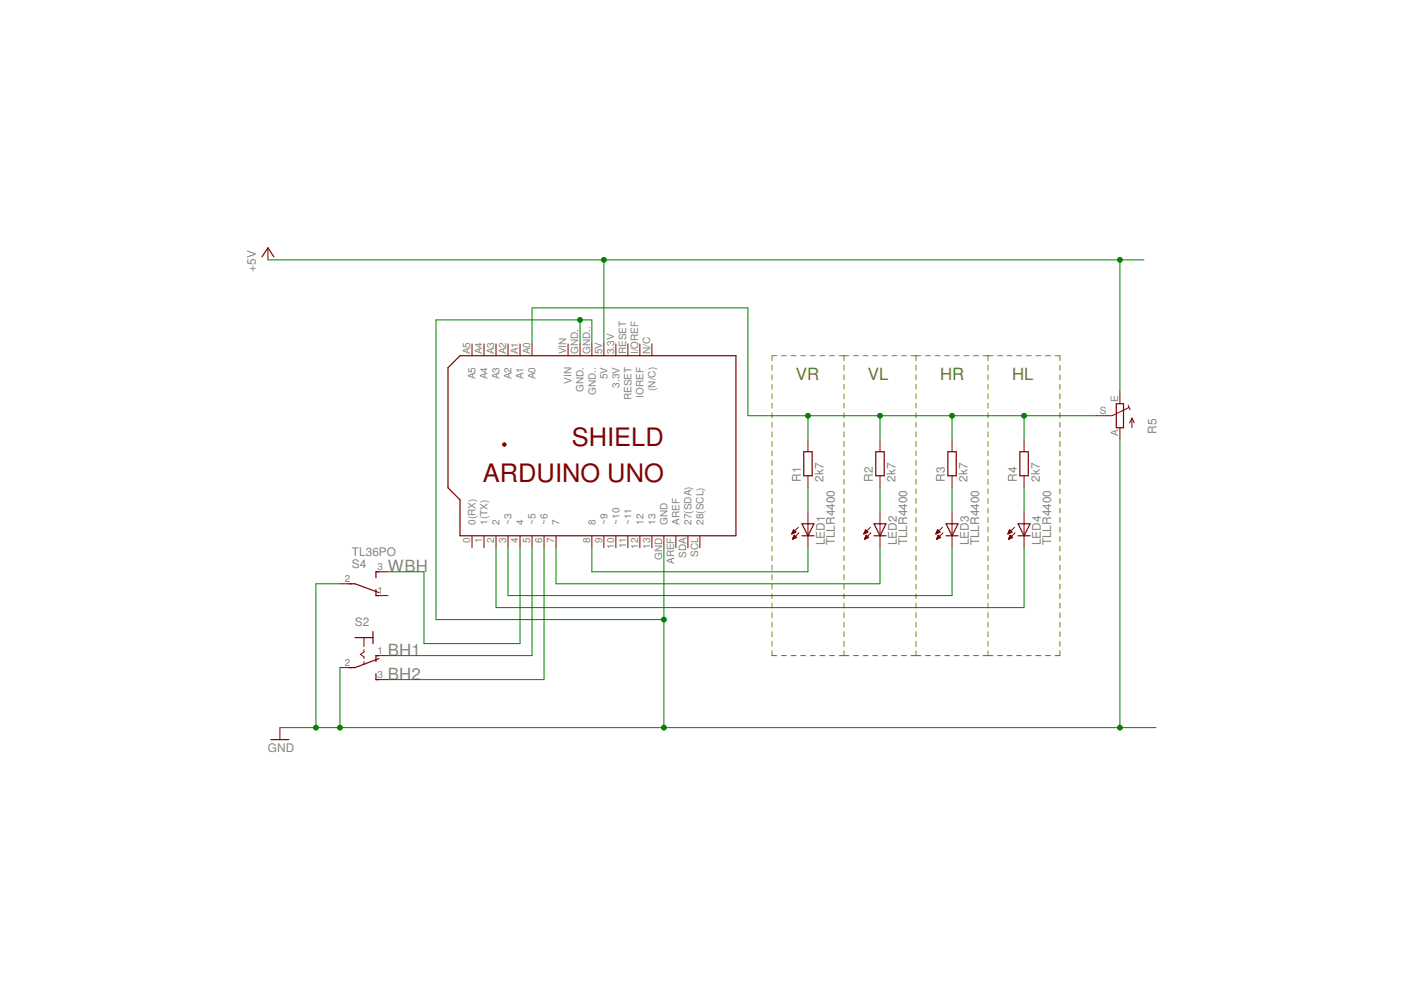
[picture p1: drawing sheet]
<svg xmlns="http://www.w3.org/2000/svg" width="297mm" height="210mm" viewBox="0 0 297 210" stroke-linecap="round" stroke-linejoin="round" font-family="sans-serif">
<g fill="none" stroke="#808000" stroke-width=".21">
<path d="M163.3 77.3v1M163.3 79.3v1M164.3 75.3h-1v1M165.4 75.3h1M167.4 75.3h1M169.4 75.3h1M171.4 75.3h1.1M173.5 75.3h1M175.5 75.3h1M177.5 75.3h2.1M178.6 75.3v1M178.6 77.3v1"/>
<path d="M178.6 79.3v1M180.6 75.3h1M182.6 75.3h1M184.7 75.3h1M186.7 75.3h1M188.7 75.3h1M190.8 75.3h1M192.7 75.3h2.1M193.8 75.3v1M193.8 77.3v1M193.8 79.3v1M195.8 75.3h1"/>
<path d="M197.9 75.3h1M199.9 75.3h1M201.9 75.3h1M203.9 75.3h1.1M205.9 75.3h1.1M208 75.3h2.1M209 75.3v1M209 77.3v1M209 79.3v1M211.1 75.3h1M213.1 75.3h1M215.1 75.3h1.1"/>
<path d="M217.1 75.3h1.1M219.2 75.3h1M221.2 75.3h1M223.2 75.3h1v1M224.2 77.3v1M224.2 79.3v1M163.3 81.3v1M163.3 83.4v1M163.3 85.3v1.1M163.3 87.4v1M163.3 89.4v1M163.3 91.4v1"/>
<path d="M163.3 93.4v1M163.3 95.4v1M163.3 97.5v1M163.3 99.4v1.1M178.6 81.3v1M178.6 83.4v1M178.6 85.3v1.1M178.6 87.4v1M178.6 89.4v1M178.6 91.4v1M178.6 93.4v1M178.6 95.4v1"/>
<path d="M178.6 97.5v1M178.6 99.4v1.1M193.8 81.3v1M193.8 83.4v1M193.8 85.3v1.1M193.8 87.4v1M193.8 89.4v1M193.8 91.4v1M193.8 93.4v1M193.8 95.4v1M193.8 97.5v1M193.8 99.4v1.1"/>
<path d="M209 81.3v1M209 83.4v1M209 85.3v1.1M209 87.4v1M209 89.4v1M209 91.4v1M209 93.4v1M209 95.4v1M209 97.5v1M209 99.4v1.1M224.2 81.3v1M224.2 83.4v1"/>
<path d="M224.2 85.3v1.1M224.2 87.4v1M224.2 89.4v1M224.2 91.4v1M224.2 93.4v1M224.2 95.4v1M224.2 97.5v1M224.2 99.4v1.1M163.3 101.5v1M163.3 103.5v1M163.3 105.5v1M163.3 107.5v1"/>
<path d="M163.3 109.5v1M163.3 111.5v1.1M163.3 113.5v1.1M163.3 115.6v1M163.3 117.6v1M163.3 119.6v1M178.6 101.5v1M178.6 103.5v1M178.6 105.5v1M178.6 107.5v1M178.6 109.5v1M178.6 111.5v1.1"/>
<path d="M178.6 113.5v1.1M178.6 115.6v1M178.6 117.6v1M178.6 119.6v1M193.8 101.5v1M193.8 103.5v1M193.8 105.5v1M193.8 107.5v1M193.8 109.5v1M193.8 111.5v1.1M193.8 113.5v1.1M193.8 115.6v1"/>
<path d="M193.8 117.6v1M193.8 119.6v1M209 101.5v1M209 103.5v1M209 105.5v1M209 107.5v1M209 109.5v1M209 111.5v1.1M209 113.5v1.1M209 115.6v1M209 117.6v1M209 119.6v1"/>
<path d="M224.2 101.5v1M224.2 103.5v1M224.2 105.5v1M224.2 107.5v1M224.2 109.5v1M224.2 111.5v1.1M224.2 113.5v1.1M224.2 115.6v1M224.2 117.6v1M224.2 119.6v1M163.3 137.7v1h1M163.3 121.6v1"/>
<path d="M163.3 123.6v1M163.3 125.6v1.1M163.3 127.6v1.1M163.3 129.7v1M163.3 131.7v1M163.3 133.7v1M163.3 135.7v1M165.4 138.7h1M167.4 138.7h1M169.4 138.7h1M171.4 138.7h1.1M173.5 138.7h1"/>
<path d="M175.5 138.7h1M177.5 138.7h2.1M178.6 121.6v1M178.6 123.6v1M178.6 125.6v1.1M178.6 127.6v1.1M178.6 129.7v1M178.6 131.7v1M178.6 133.7v1M178.6 135.7v1M178.6 137.7v1M180.6 138.7h1"/>
<path d="M182.6 138.7h1M184.7 138.7h1M186.7 138.7h1M188.7 138.7h1M190.8 138.7h1M192.7 138.7h2.1M193.8 121.6v1M193.8 123.6v1M193.8 125.6v1.1M193.8 127.6v1.1M193.8 129.7v1M193.8 131.7v1"/>
<path d="M193.8 133.7v1M193.8 135.7v1M193.8 137.7v1M195.8 138.7h1M197.9 138.7h1M199.9 138.7h1M201.9 138.7h1M203.9 138.7h1.1M205.9 138.7h1.1M208 138.7h2.1M209 121.6v1M209 123.6v1"/>
<path d="M209 125.6v1.1M209 127.6v1.1M209 129.7v1M209 131.7v1M209 133.7v1M209 135.7v1M209 137.7v1M211.1 138.7h1M213.1 138.7h1M215.1 138.7h1.1M217.1 138.7h1.1M219.2 138.7h1"/>
<path d="M221.2 138.7h1M224.2 121.6v1M224.2 123.6v1M224.2 125.6v1.1M224.2 127.6v1.1M224.2 129.7v1M224.2 131.7v1M224.2 133.7v1M224.2 135.7v1M224.2 137.7v1h-1"/>
</g>
<path d="M55.4 54.4l1.3-1.9 1.3 1.9M236.2 85.4h1.5v5.1h-1.5zM73.8 123.5h1.3l5.1 1.9M75.1 134.9h3.8M78.9 133.6v2.6M79.5 124.8v1.2h.7M80.2 121h-.7v1.3M80.2 138.7h-.7v1.3M80.2 139.4l-5.1 1.9h-1.3M57.3 156.5h3.8M79.5 142.5v1.3h.7" fill="none" stroke="#800000" stroke-width=".25"/>
<g fill="none" stroke="#800000" stroke-width=".21">
<path d="M56.7 52.5v2.5M236.9 82.9v2.5M236.9 90.5v2.5M238.7 85.7l.4 1M238.8 86.2l-3.5 1.8h-3.4M239.5 88.5v2M239.5 88.5l.5 1M239.5 88.5l-.5 1M71.9 123.5h2.6M77 134.9v1.9M77 137.5v.5l-.8 .5 .8 .5v.4M77 140v.6"/>
<path d="M79.5 121h2.6M79.5 126h2.6M79.5 138.7h2.6M59.2 154v2.5M71.9 141.3h2.6M79.5 143.8h2.6"/>
</g>
<path d="M106.4 93.8l.3-.1 .3 .1 .1 .3-.1 .2-.3 .1-.3-.1-.1-.2 .4-.2 .1 .2-.1 .1-.4-.1z" fill-rule="evenodd" fill="#800000"/>
<g fill="none" stroke="#800000" stroke-width=".21">
<path d="M99.9 72.8v2.5M102.4 72.8v2.5M104.9 72.8v2.5M107.5 72.8v2.5M110 72.8v2.5M112.6 72.8v2.5M120.2 72.8v2.5M122.7 72.8v2.5M125.2 72.8v2.5M127.8 72.8v2.5M130.3 72.8v2.5M132.8 72.8v2.5"/>
<path d="M135.4 72.8v2.5M137.9 72.8v2.5M106.4 93.8l.3-.1 .3 .1 .1 .3-.1 .2-.3 .1-.3-.1-.1-.2 .4-.2 .1 .2-.1 .1-.4-.1zM170.9 93v2.6M186.2 93v2.6M201.4 93v2.6M216.7 93v2.6M99.9 113.4v2.5M102.4 113.4v2.5M104.9 113.4v2.5M107.5 113.4v2.5M110 113.4v2.5"/>
<path d="M112.6 113.4v2.5M115.1 113.4v2.5M117.6 113.4v2.5M125.2 113.4v2.5M127.8 113.4v2.5M130.3 113.4v2.5M132.8 113.4v2.5M135.4 113.4v2.5M137.9 113.4v2.5M140.5 113.4v2.5M143 113.4v2.5M145.5 113.4v2.5"/>
<path d="M148.1 113.4v2.5M167.6 112.9h.1M167.6 112.8h.2M167.6 112.7h.5M167.6 112.6h.7M167.6 114.1h.1M167.7 112.6h.7M167.7 114h.2M167.7 112.5h.6M167.7 113.9h.4M167.8 112.4h.4M167.8 113.8h.6"/>
<path d="M167.8 112.3h.3M167.8 113.7h.7M167.8 112.2h.2M167.8 113.6h.6M167.9 112.1l.5 .5-.9 .4zM167.9 112.1h.1M167.9 113.5h.4M167.9 113.5h.3M168 113.4h.1M168 113.2l.5 .5-.9 .4zM168 113.3h.1M168.9 111.6l-1.4 1.4"/>
<path d="M169 112.7l-1.4 1.4M170.9 100.7v2.5M170.9 108.3v7.6M182.7 112.9h.2M182.8 112.8h.3M182.8 112.7h.5M182.9 112.6h.6M182.9 114.1h.1M182.9 112.6h.7M182.9 114h.3M183 112.5h.5M183 113.9h.4"/>
<path d="M183 112.4h.4M183 113.8h.6M183 112.3h.3M183 113.7h.8M183.1 112.2h.2M183.1 113.6h.5M183.1 112.1h.1M183.1 113.5h.5M183.1 112.1l.5 .5-.9 .4zM183.2 113.5h.3M183.2 113.4h.2M183.2 113.3h.1"/>
<path d="M183.3 113.2l.5 .5-.9 .4zM184.1 111.6l-1.4 1.4M184.3 112.7l-1.4 1.4M186.2 100.7v2.5M186.2 108.3v7.6M198 112.9h.1M198 112.8h.3M198.1 112.7h.4M198.1 112.6h.6M198.1 114.1h.1M198.2 112.6h.6M198.2 114h.2"/>
<path d="M198.2 112.5h.6M198.2 113.9h.4M198.2 112.4h.5M198.2 113.8h.6M198.3 112.3h.3M198.3 112.2h.2M198.3 113.7h.7M198.3 112.1h.1M198.3 113.6h.6M198.4 113.5h.4M198.4 113.5h.3M198.4 112.1l.5 .5-.9 .4z"/>
<path d="M198.4 113.4h.2M198.5 113.3h.1M198.5 113.2l.5 .5-.9 .4zM199.4 111.6l-1.4 1.4M199.5 112.7l-1.4 1.4M201.4 100.7v2.5M201.4 108.3v7.6M213.2 112.9h.1M213.3 112.8h.2M213.3 112.7h.4M213.4 112.6h.5M213.4 114.1h.1"/>
<path d="M213.4 112.6h.7M213.4 114h.3M213.4 112.5h.6M213.4 112.4h.5M213.4 113.9h.5M213.5 112.3h.3M213.5 113.8h.5M213.5 112.2h.2M213.5 113.7h.7M213.5 113.6h.6M213.6 112.1h.1M213.6 113.5h.4"/>
<path d="M213.6 113.5h.3M213.6 112.1l.5 .5-.9 .4zM213.7 113.4h.2M213.7 113.3h.1M213.7 113.2l.5 .5-.8 .4zM214.6 111.6l-1.4 1.4M214.8 112.7l-1.4 1.4M216.7 100.7v2.5M216.7 108.3v7.6"/>
</g>
<g fill="none" stroke="#800000" stroke-width=".25">
<path d="M94.8 77.8l2.5-2.5h58.4v38.1h-58.4v-7.7l-2.5-2.5zM170 95.6h1.8v5.1h-1.8zM185.3 95.6h1.8v5.1h-1.8zM200.5 95.6h1.8v5.1h-1.8zM215.8 95.6h1.7v5.1h-1.7zM169.7 113.4h2.5M169.7 110.8h2.5l-1.3 2.6zM184.9 113.4h2.5M184.9 110.8h2.5l-1.2 2.6zM200.1 113.4h2.6M200.1 110.8h2.6l-1.3 2.6zM215.4 113.4h2.5"/>
<path d="M215.4 110.8h2.5l-1.2 2.6z"/>
</g>
<path d="M56.7 55h185.3M127.8 55v17.8" fill="none" stroke="#008000" stroke-width=".21"/>
<circle cx="127.8" cy="55" r=".51" fill="#008000"/>
<g fill="none" stroke="#008000" stroke-width=".21">
<path d="M236.9 55v27.9"/>
<circle cx="127.8" cy="55" r=".51"/>
</g>
<circle cx="236.9" cy="55" r=".51" fill="#008000"/>
<g fill="none" stroke="#008000" stroke-width=".21">
<path d="M236.9 93v61M59.2 154h185.4"/>
<circle cx="236.9" cy="55" r=".51"/>
</g>
<circle cx="236.9" cy="154" r=".51" fill="#008000"/>
<g fill="none" stroke="#008000" stroke-width=".21">
<path d="M71.9 141.3v12.7"/>
<circle cx="236.9" cy="154" r=".51"/>
</g>
<circle cx="71.9" cy="154" r=".51" fill="#008000"/>
<g fill="none" stroke="#008000" stroke-width=".21">
<path d="M71.9 123.5h-5.1v30.5"/>
<circle cx="71.9" cy="154" r=".51"/>
</g>
<circle cx="66.8" cy="154" r=".51" fill="#008000"/>
<g fill="none" stroke="#008000" stroke-width=".21">
<path d="M122.7 72.8v-5.1h-30.5v63.4h48.3M140.5 115.9v38.1"/>
<circle cx="66.8" cy="154" r=".51"/>
</g>
<circle cx="140.5" cy="131.1" r=".51" fill="#008000"/>
<circle cx="140.5" cy="131.1" r=".51" fill="none" stroke="#008000" stroke-width=".21"/>
<circle cx="140.5" cy="154" r=".51" fill="#008000"/>
<g fill="none" stroke="#008000" stroke-width=".21">
<path d="M122.7 67.7h2.5v5.1"/>
<circle cx="140.5" cy="154" r=".51"/>
</g>
<circle cx="122.7" cy="67.7" r=".51" fill="#008000"/>
<g fill="none" stroke="#008000" stroke-width=".21">
<path d="M112.6 72.8v-7.6h45.6v22.8h28v5M170.9 88v5"/>
<circle cx="122.7" cy="67.7" r=".51"/>
</g>
<circle cx="170.9" cy="88" r=".51" fill="#008000"/>
<g fill="none" stroke="#008000" stroke-width=".21">
<path d="M186.2 88h15.2v5"/>
<circle cx="170.9" cy="88" r=".51"/>
</g>
<circle cx="186.2" cy="88" r=".51" fill="#008000"/>
<g fill="none" stroke="#008000" stroke-width=".21">
<path d="M201.4 88h15.3v5"/>
<circle cx="186.2" cy="88" r=".51"/>
</g>
<circle cx="201.4" cy="88" r=".51" fill="#008000"/>
<g fill="none" stroke="#008000" stroke-width=".21">
<path d="M216.7 88h15.2"/>
<circle cx="201.4" cy="88" r=".51"/>
</g>
<circle cx="216.7" cy="88" r=".51" fill="#008000"/>
<g fill="none" stroke="#008000" stroke-width=".21">
<path d="M104.9 115.9v12.7h111.8v-12.7M107.5 115.9v10.1h93.9v-10.1M110 115.9v20.3h-20.3v-15.2h-7.6M112.6 115.9v22.8h-30.5M115.1 115.9v27.9h-33M117.6 115.9v7.6h68.6v-7.6M125.2 115.9v5.1h45.7v-5.1M170.9 103.2v5.1M186.2 103.2v5.1M201.4 103.2v5.1M216.7 103.2v5.1"/>
<circle cx="216.7" cy="88" r=".51"/>
</g>
<g font-size="5.4" fill="#800000">
<text x="121" y="94.3">SHIELD</text>
<text x="102.1" y="101.9">ARDUINO UNO</text>
</g>
<g font-size="3.6" fill="#808000">
<text x="168.4" y="80.3">VR</text>
<text x="183.6" y="80.3">VL</text>
<text x="198.9" y="80.3">HR</text>
<text x="214.1" y="80.3">HL</text>
</g>
<g font-size="3.6" fill="#808080">
<text x="82.1" y="121">WBH</text>
<text x="82.1" y="138.7">BH1</text>
<text x="82.1" y="143.8">BH2</text>
</g>
<g font-size="2.5" fill="#808080">
<text x="54.1" y="57.5" transform="rotate(-90 54.1 57.5)">+5V</text>
<text x="244.7" y="91.8" transform="rotate(-90 244.7 91.8)">R5</text>
<text x="169.5" y="101.9" transform="rotate(-90 169.5 101.9)">R1</text>
<text x="174.2" y="101.9" transform="rotate(-90 174.2 101.9)">2k7</text>
<text x="184.7" y="101.9" transform="rotate(-90 184.7 101.9)">R2</text>
<text x="189.5" y="101.9" transform="rotate(-90 189.5 101.9)">2k7</text>
<text x="199.9" y="101.9" transform="rotate(-90 199.9 101.9)">R3</text>
<text x="204.7" y="101.9" transform="rotate(-90 204.7 101.9)">2k7</text>
<text x="215.1" y="101.9" transform="rotate(-90 215.1 101.9)">R4</text>
<text x="220" y="101.9" transform="rotate(-90 220 101.9)">2k7</text>
<text x="74.5" y="117.7">TL36PO</text>
<text x="174.5" y="115.4" transform="rotate(-90 174.5 115.4)">LED1</text>
<text x="176.7" y="115.4" transform="rotate(-90 176.7 115.4)">TLLR4400</text>
<text x="189.7" y="115.4" transform="rotate(-90 189.7 115.4)">LED2</text>
<text x="191.9" y="115.4" transform="rotate(-90 191.9 115.4)">TLLR4400</text>
<text x="205" y="115.4" transform="rotate(-90 205 115.4)">LED3</text>
<text x="207.1" y="115.4" transform="rotate(-90 207.1 115.4)">TLLR4400</text>
<text x="220.2" y="115.4" transform="rotate(-90 220.2 115.4)">LED4</text>
<text x="222.4" y="115.4" transform="rotate(-90 222.4 115.4)">TLLR4400</text>
<text x="74.5" y="120.2">S4</text>
<text x="75.1" y="132.4">S2</text>
<text x="56.7" y="159">GND</text>
</g>
<g font-size="2.1" fill="#808080">
<text x="99.5" y="74.9" transform="rotate(-90 99.5 74.9)">A5</text>
<text x="102" y="74.9" transform="rotate(-90 102 74.9)">A4</text>
<text x="104.6" y="74.9" transform="rotate(-90 104.6 74.9)">A3</text>
<text x="107.1" y="74.9" transform="rotate(-90 107.1 74.9)">A2</text>
<text x="109.6" y="74.9" transform="rotate(-90 109.6 74.9)">A1</text>
<text x="112.2" y="74.9" transform="rotate(-90 112.2 74.9)">A0</text>
<text x="119.8" y="74.9" transform="rotate(-90 119.8 74.9)">VIN</text>
<text x="122.3" y="74.9" transform="rotate(-90 122.3 74.9)">GND.</text>
<text x="124.9" y="74.9" transform="rotate(-90 124.9 74.9)">GND..</text>
<text x="127.4" y="74.9" transform="rotate(-90 127.4 74.9)">5V</text>
<text x="130" y="74.9" transform="rotate(-90 130 74.9)">3.3V</text>
<text x="132.5" y="74.9" transform="rotate(-90 132.5 74.9)">RESET</text>
<text x="135" y="74.9" transform="rotate(-90 135 74.9)">I/OREF</text>
<text x="137.6" y="74.9" transform="rotate(-90 137.6 74.9)">N/C</text>
<text x="100.6" y="80.2" transform="rotate(-90 100.6 80.2)">A5</text>
<text x="103.2" y="80.2" transform="rotate(-90 103.2 80.2)">A4</text>
<text x="105.7" y="80.2" transform="rotate(-90 105.7 80.2)">A3</text>
<text x="108.2" y="80.2" transform="rotate(-90 108.2 80.2)">A2</text>
<text x="110.8" y="80.2" transform="rotate(-90 110.8 80.2)">A1</text>
<text x="113.3" y="80.2" transform="rotate(-90 113.3 80.2)">A0</text>
<text x="120.9" y="81.2" transform="rotate(-90 120.9 81.2)">VIN</text>
<text x="123.5" y="82.9" transform="rotate(-90 123.5 82.9)">GND.</text>
<text x="126" y="83.5" transform="rotate(-90 126 83.5)">GND..</text>
<text x="128.5" y="80.2" transform="rotate(-90 128.5 80.2)">5V</text>
<text x="131.1" y="82" transform="rotate(-90 131.1 82)">3.3V</text>
<text x="138.7" y="82.7" transform="rotate(-90 138.7 82.7)">(N/C)</text>
<text x="133.6" y="84.7" transform="rotate(-90 133.6 84.7)">RESET</text>
<text x="136.1" y="84.1" transform="rotate(-90 136.1 84.1)">IOREF</text>
<text x="232.7" y="87.6">S</text>
<text x="236.6" y="85.1" transform="rotate(-90 236.6 85.1)">E</text>
<text x="236.6" y="92.3" transform="rotate(-90 236.6 92.3)">A</text>
<text x="100.6" y="111" transform="rotate(-90 100.6 111)">0(RX)</text>
<text x="103.2" y="111" transform="rotate(-90 103.2 111)">1(TX)</text>
<text x="105.7" y="111" transform="rotate(-90 105.7 111)">2</text>
<text x="108.2" y="111" transform="rotate(-90 108.2 111)">~3</text>
<text x="110.8" y="111" transform="rotate(-90 110.8 111)">4</text>
<text x="113.3" y="111" transform="rotate(-90 113.3 111)">~5</text>
<text x="115.9" y="111" transform="rotate(-90 115.9 111)">~6</text>
<text x="118.4" y="111" transform="rotate(-90 118.4 111)">7</text>
<text x="126" y="111" transform="rotate(-90 126 111)">8</text>
<text x="128.5" y="111" transform="rotate(-90 128.5 111)">~9</text>
<text x="131.1" y="111" transform="rotate(-90 131.1 111)">~10</text>
<text x="133.6" y="111" transform="rotate(-90 133.6 111)">~11</text>
<text x="136.1" y="111" transform="rotate(-90 136.1 111)">12</text>
<text x="138.7" y="111" transform="rotate(-90 138.7 111)">13</text>
<text x="141.2" y="111" transform="rotate(-90 141.2 111)">GND</text>
<text x="143.8" y="111" transform="rotate(-90 143.8 111)">AREF</text>
<text x="146.3" y="111" transform="rotate(-90 146.3 111)">27(SDA)</text>
<text x="148.8" y="111" transform="rotate(-90 148.8 111)">28(SCL)</text>
<text x="99.5" y="114.9" transform="rotate(-90 99.5 114.9)">0</text>
<text x="102" y="114.9" transform="rotate(-90 102 114.9)">1</text>
<text x="104.6" y="114.9" transform="rotate(-90 104.6 114.9)">2</text>
<text x="107.1" y="114.9" transform="rotate(-90 107.1 114.9)">3</text>
<text x="109.6" y="114.9" transform="rotate(-90 109.6 114.9)">4</text>
<text x="112.2" y="114.9" transform="rotate(-90 112.2 114.9)">5</text>
<text x="114.7" y="114.9" transform="rotate(-90 114.7 114.9)">6</text>
<text x="117.3" y="114.9" transform="rotate(-90 117.3 114.9)">7</text>
<text x="124.9" y="114.9" transform="rotate(-90 124.9 114.9)">8</text>
<text x="127.4" y="114.9" transform="rotate(-90 127.4 114.9)">9</text>
<text x="130" y="116.1" transform="rotate(-90 130 116.1)">10</text>
<text x="132.5" y="115.9" transform="rotate(-90 132.5 115.9)">11</text>
<text x="135" y="116.1" transform="rotate(-90 135 116.1)">12</text>
<text x="137.6" y="116.1" transform="rotate(-90 137.6 116.1)">13</text>
<text x="140.1" y="118.4" transform="rotate(-90 140.1 118.4)">GND</text>
<text x="142.7" y="119.3" transform="rotate(-90 142.7 119.3)">AREF</text>
<text x="145.2" y="118" transform="rotate(-90 145.2 118)">SDA</text>
<text x="147.7" y="117.8" transform="rotate(-90 147.7 117.8)">SCL</text>
<text x="72.9" y="123.1">2</text>
<text x="79.9" y="120.6">3</text>
<text x="79.9" y="125.7">1</text>
<text x="72.9" y="140.9">2</text>
<text x="79.9" y="143.5">3</text>
<text x="79.9" y="138.4">1</text>
</g>
</svg>
